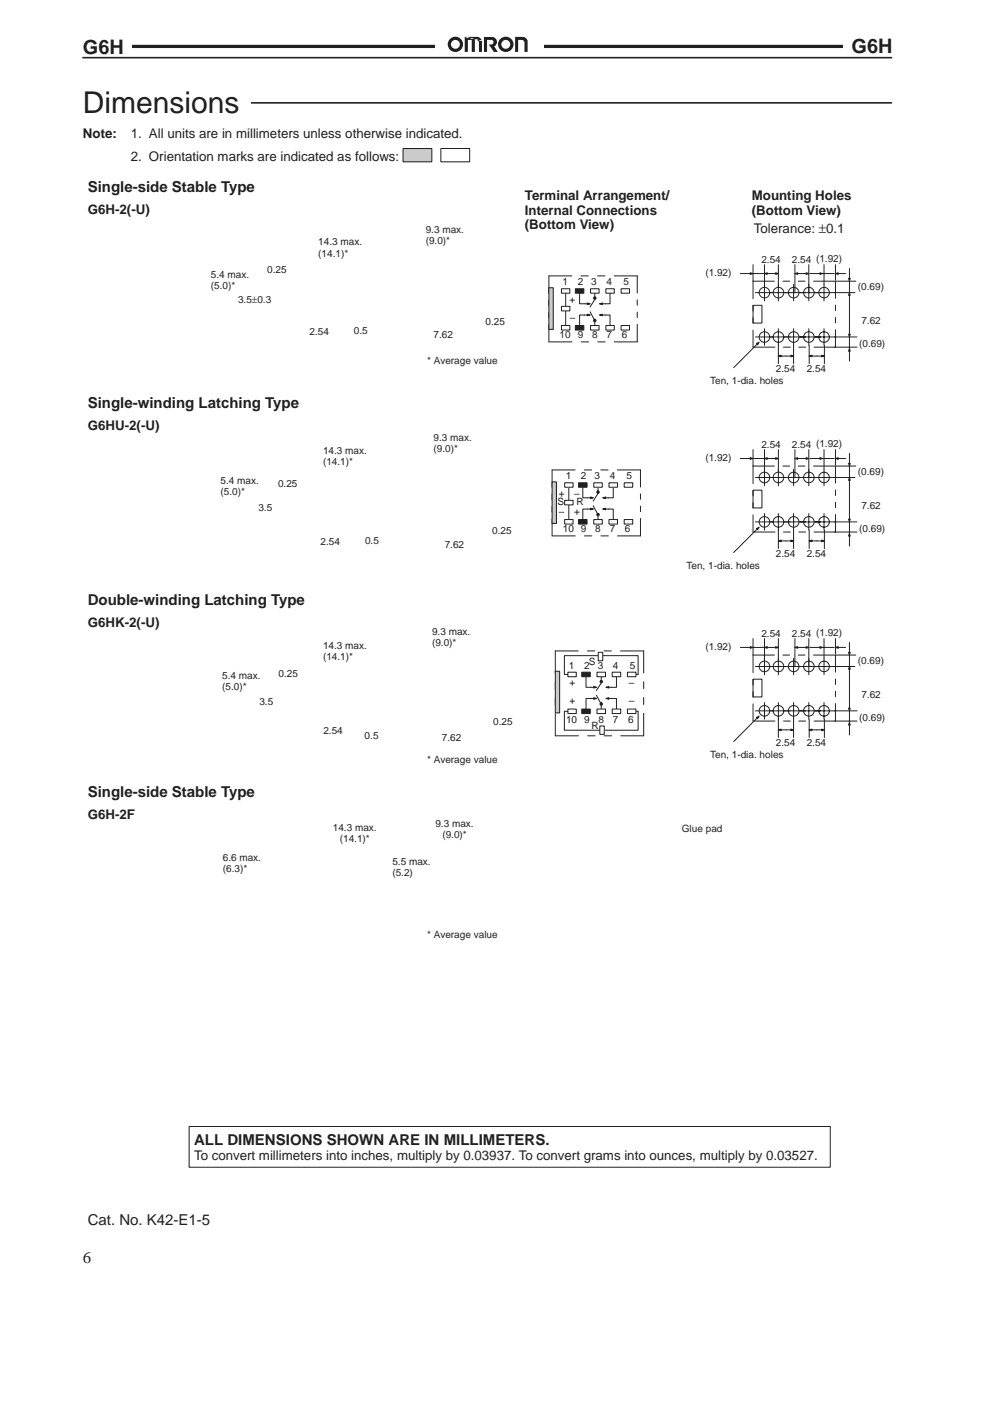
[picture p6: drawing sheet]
<svg xmlns="http://www.w3.org/2000/svg" width="210mm" height="297mm" viewBox="0 0 210 297" stroke-linecap="round" stroke-linejoin="round" font-family="sans-serif">
<path d="M17.5 9.8h171.2" fill="none" stroke="#231f20" stroke-width=".68"/>
<g fill="#fff">
<path d="M15.8 7.5h12.2v5.4h-12.2z" fill-rule="evenodd"/>
<path d="M92.1 7.8h23v3.4h-23z" fill-rule="evenodd"/>
</g>
<path d="M98.3 7.8l3.7 .8a1.09 1.09 0 0 0-1-.8zM109 7.8h1.7a1.12 1.12 0 0 1 .9 .9v2.3h-.6v-2.1l-.5-.5h-.9v2.6h-.6zM98.3 7.8l3.7 .8v2.4h-.7v-2.1l-.5-.5h-.3v2.6h-.7v-2.6h-.8v2.6h-.7zM102.4 7.8v3.2h.7v-2.6h.9a.5 .5 0 0 1 .4 .7 .5 .5 0 0 1-.6 .3h-.4l1.1 1.6h.8l-.7-1.2a1.07 1.07 0 0 0 .6-1.1 1.07 1.07 0 0 0-.9-.9zM95.4 9.4a.95 .95 0 0 1 1.9 0 .95 .95 0 0 1-1.9 0zM94.7 9.4a1.65 1.65 0 0 1 3.3 0 1.65 1.65 0 0 1-3.3 0zM106.1 9.4a.95 .95 0 0 1 1.9 0 .95 .95 0 0 1-1.9 0zM105.4 9.4a1.65 1.65 0 0 1 3.3 0 1.65 1.65 0 0 1-3.3 0z" fill-rule="evenodd" fill="#231f20"/>
<path d="M178.5 7.3h12.1v5.4h-12.1z" fill-rule="evenodd" fill="#fff"/>
<path d="M17.5 12.2h171.2M17.5 21.8h171.1" fill="none" stroke="#231f20" stroke-width=".34"/>
<path d="M15.8 18.4h37.3v7.8h-37.3z" fill-rule="evenodd" fill="#fff"/>
<path d="M85.3 31.4h6.1v2.8h-6.1z" fill-rule="evenodd" fill="#c7c8ca"/>
<path d="M85.3 31.4h6.1v2.8h-6.1z" fill="none" stroke="#231f20" stroke-width=".21"/>
<path d="M93.3 31.4h6.1v2.8h-6.1z" fill-rule="evenodd" fill="#fff"/>
<path d="M93.3 31.4h6.1v2.8h-6.1zM119.7 61.6v7.8M125.9 61.6v1.5M125.9 67.8v1.6M128.1 66.7h1v2.7M129.1 61.6v2.7h-1" fill="none" stroke="#231f20" stroke-width=".21"/>
<path d="M116.1 58.4h18.7M134.8 72.3h-18.7" fill="none" stroke="#231f20" stroke-width=".21" stroke-dasharray="9.7 1.9 1.6 1.9 1.6 1.9" stroke-dashoffset="4.9"/>
<path d="M134.8 58.4v13.9M116.1 72.3v-13.9" fill="none" stroke="#231f20" stroke-width=".21" stroke-dasharray="7.3 1.4 1.2 1.4 1.2 1.4" stroke-dashoffset="3.6"/>
<path d="M116.1 60.9h1v8.8h-1z" fill-rule="evenodd" fill="#c7c8ca"/>
<path d="M116.1 60.9h1v8.8h-1z" fill="none" stroke="#231f20" stroke-width=".21"/>
<g fill="#231f20" stroke="#231f20" stroke-width=".21">
<path d="M121.7 61.1h1.8v.9h-1.8z" fill-rule="evenodd"/>
<path d="M121.7 68.9h1.8v.9h-1.8z" fill-rule="evenodd"/>
</g>
<path d="M118.8 61.1h1.8v.9h-1.8z" fill-rule="evenodd" fill="#fff"/>
<path d="M118.8 61.1h1.8v.9h-1.8z" fill="none" stroke="#231f20" stroke-width=".21"/>
<path d="M125 61.1h1.8v.9h-1.8z" fill-rule="evenodd" fill="#fff"/>
<path d="M125 61.1h1.8v.9h-1.8z" fill="none" stroke="#231f20" stroke-width=".21"/>
<path d="M128.2 61.1h1.8v.9h-1.8z" fill-rule="evenodd" fill="#fff"/>
<path d="M128.2 61.1h1.8v.9h-1.8z" fill="none" stroke="#231f20" stroke-width=".21"/>
<path d="M131.4 61.1h1.8v.9h-1.8z" fill-rule="evenodd" fill="#fff"/>
<path d="M131.4 61.1h1.8v.9h-1.8z" fill="none" stroke="#231f20" stroke-width=".21"/>
<path d="M131.4 68.9h1.8v.9h-1.8z" fill-rule="evenodd" fill="#fff"/>
<path d="M131.4 68.9h1.8v.9h-1.8z" fill="none" stroke="#231f20" stroke-width=".21"/>
<path d="M128.2 68.9h1.8v.9h-1.8z" fill-rule="evenodd" fill="#fff"/>
<path d="M128.2 68.9h1.8v.9h-1.8z" fill="none" stroke="#231f20" stroke-width=".21"/>
<path d="M125 68.9h1.8v.9h-1.8z" fill-rule="evenodd" fill="#fff"/>
<path d="M125 68.9h1.8v.9h-1.8z" fill="none" stroke="#231f20" stroke-width=".21"/>
<path d="M118.8 68.9h1.8v.9h-1.8z" fill-rule="evenodd" fill="#fff"/>
<path d="M118.8 68.9h1.8v.9h-1.8zM122.6 61.6v2.7h2.3M124.8 66.7h-2.2v2.7M124.9 66l1 1.8M125.9 63.4l-1 1.6M126.9 64.3h1.2M126.9 66.7h1.2" fill="none" stroke="#231f20" stroke-width=".21"/>
<g fill="#231f20" stroke="#231f20" stroke-width=".21">
<path d="M124.3 64.1l.6 .2-.6 .2z"/>
<path d="M124.3 66.5l.5 .2-.5 .1z"/>
<path d="M126.9 66.7l.6-.2v.3z"/>
<path d="M126.9 64.3l.6-.2v.4z"/>
<circle cx="125.9" cy="63.1" r=".26"/>
<circle cx="125.9" cy="67.8" r=".26"/>
</g>
<path d="M118.8 64.8h1.8v1h-1.8z" fill-rule="evenodd" fill="#fff"/>
<path d="M118.8 64.8h1.8v1h-1.8zM120.4 102.6v7.8M126.5 102.6v1.6M126.5 108.9v1.5M128.7 107.7h1.1v2.7M129.8 102.6v2.7h-1.1" fill="none" stroke="#231f20" stroke-width=".21"/>
<path d="M116.8 99.4h18.7M135.5 113.4h-18.7" fill="none" stroke="#231f20" stroke-width=".21" stroke-dasharray="9.7 1.9 1.6 1.9 1.6 1.9" stroke-dashoffset="4.9"/>
<path d="M135.5 99.4v14M116.8 113.4v-14" fill="none" stroke="#231f20" stroke-width=".21" stroke-dasharray="7.3 1.4 1.2 1.4 1.2 1.4" stroke-dashoffset="3.6"/>
<path d="M116.8 102h.9v8.8h-.9z" fill-rule="evenodd" fill="#c7c8ca"/>
<path d="M116.8 102h.9v8.8h-.9z" fill="none" stroke="#231f20" stroke-width=".21"/>
<g fill="#231f20" stroke="#231f20" stroke-width=".21">
<path d="M122.4 102.2h1.8v.9h-1.8z" fill-rule="evenodd"/>
<path d="M122.4 109.9h1.8v1h-1.8z" fill-rule="evenodd"/>
</g>
<path d="M119.5 102.2h1.8v.9h-1.8z" fill-rule="evenodd" fill="#fff"/>
<path d="M119.5 102.2h1.8v.9h-1.8z" fill="none" stroke="#231f20" stroke-width=".21"/>
<path d="M125.6 102.2h1.8v.9h-1.8z" fill-rule="evenodd" fill="#fff"/>
<path d="M125.6 102.2h1.8v.9h-1.8z" fill="none" stroke="#231f20" stroke-width=".21"/>
<path d="M128.9 102.2h1.8v.9h-1.8z" fill-rule="evenodd" fill="#fff"/>
<path d="M128.9 102.2h1.8v.9h-1.8z" fill="none" stroke="#231f20" stroke-width=".21"/>
<path d="M132.1 102.2h1.8v.9h-1.8z" fill-rule="evenodd" fill="#fff"/>
<path d="M132.1 102.2h1.8v.9h-1.8z" fill="none" stroke="#231f20" stroke-width=".21"/>
<path d="M132.1 109.9h1.8v1h-1.8z" fill-rule="evenodd" fill="#fff"/>
<path d="M132.1 109.9h1.8v1h-1.8z" fill="none" stroke="#231f20" stroke-width=".21"/>
<path d="M128.9 109.9h1.8v1h-1.8z" fill-rule="evenodd" fill="#fff"/>
<path d="M128.9 109.9h1.8v1h-1.8z" fill="none" stroke="#231f20" stroke-width=".21"/>
<path d="M125.6 109.9h1.8v1h-1.8z" fill-rule="evenodd" fill="#fff"/>
<path d="M125.6 109.9h1.8v1h-1.8z" fill="none" stroke="#231f20" stroke-width=".21"/>
<path d="M119.5 109.9h1.8v1h-1.8z" fill-rule="evenodd" fill="#fff"/>
<path d="M119.5 109.9h1.8v1h-1.8zM123.3 102.6v2.7h2.2M125.5 107.7h-2.2v2.7M125.5 107l1 1.9M126.5 104.4l-1 1.6M127.6 105.3h1.2M127.6 107.7h1.1" fill="none" stroke="#231f20" stroke-width=".21"/>
<g fill="#231f20" stroke="#231f20" stroke-width=".21">
<path d="M124.9 105.2l.6 .1-.6 .2z"/>
<path d="M124.9 107.5l.6 .2-.6 .2z"/>
<path d="M127.6 107.7l.5-.2v.4z"/>
<path d="M127.6 105.3l.6-.1v.3z"/>
<circle cx="126.5" cy="104.1" r=".26"/>
<circle cx="126.5" cy="108.9" r=".26"/>
</g>
<path d="M119.5 105.9h1.8v.9h-1.8z" fill-rule="evenodd" fill="#fff"/>
<path d="M119.5 105.9h1.8v.9h-1.8zM119.4 142.7h1.6M119.4 150.5h1.6M127.2 142.7v1.5M127.2 149v1.5M129.4 147.8h1v2.7M130.4 142.7v2.7h-1M133.7 142.7h1.3M133.7 150.5h1.3" fill="none" stroke="#231f20" stroke-width=".21"/>
<path d="M117.5 137.7h18.7M136.2 155.7h-18.7" fill="none" stroke="#231f20" stroke-width=".21" stroke-dasharray="9.7 1.9 1.6 1.9 1.6 1.9" stroke-dashoffset="4.9"/>
<path d="M136.2 137.7v18M117.5 155.7v-18" fill="none" stroke="#231f20" stroke-width=".21" stroke-dasharray="9.3 1.9 1.5 1.9 1.5 1.9" stroke-dashoffset="4.7"/>
<path d="M117.5 142h.9v8.9h-.9z" fill-rule="evenodd" fill="#c7c8ca"/>
<path d="M117.5 142h.9v8.9h-.9z" fill="none" stroke="#231f20" stroke-width=".21"/>
<g fill="#231f20" stroke="#231f20" stroke-width=".21">
<path d="M123.1 142.2h1.8v1h-1.8z" fill-rule="evenodd"/>
<path d="M123.1 150h1.8v1h-1.8z" fill-rule="evenodd"/>
</g>
<path d="M120.2 142.2h1.7v1h-1.7z" fill-rule="evenodd" fill="#fff"/>
<path d="M120.2 142.2h1.7v1h-1.7z" fill="none" stroke="#231f20" stroke-width=".21"/>
<path d="M126.3 142.2h1.8v1h-1.8z" fill-rule="evenodd" fill="#fff"/>
<path d="M126.3 142.2h1.8v1h-1.8z" fill="none" stroke="#231f20" stroke-width=".21"/>
<path d="M129.5 142.2h1.8v1h-1.8z" fill-rule="evenodd" fill="#fff"/>
<path d="M129.5 142.2h1.8v1h-1.8z" fill="none" stroke="#231f20" stroke-width=".21"/>
<path d="M132.8 142.2h1.8v1h-1.8z" fill-rule="evenodd" fill="#fff"/>
<path d="M132.8 142.2h1.8v1h-1.8z" fill="none" stroke="#231f20" stroke-width=".21"/>
<path d="M132.8 150h1.8v1h-1.8z" fill-rule="evenodd" fill="#fff"/>
<path d="M132.8 150h1.8v1h-1.8z" fill="none" stroke="#231f20" stroke-width=".21"/>
<path d="M129.5 150h1.8v1h-1.8z" fill-rule="evenodd" fill="#fff"/>
<path d="M129.5 150h1.8v1h-1.8z" fill="none" stroke="#231f20" stroke-width=".21"/>
<path d="M126.3 150h1.8v1h-1.8z" fill-rule="evenodd" fill="#fff"/>
<path d="M126.3 150h1.8v1h-1.8z" fill="none" stroke="#231f20" stroke-width=".21"/>
<path d="M120.2 150h1.7v1h-1.7z" fill-rule="evenodd" fill="#fff"/>
<path d="M119.4 150.5v4h15.6v-4M120.2 150h1.7v1h-1.7zM124 142.7v2.7h2.2M126.2 147.8h-2.2v2.7M126.2 147.1l1 1.9M127.2 144.5l-1 1.6M128.2 145.4h1.2M128.2 147.8h1.2" fill="none" stroke="#231f20" stroke-width=".21"/>
<g fill="#231f20" stroke="#231f20" stroke-width=".21">
<path d="M125.6 145.3l.6 .1-.6 .2z"/>
<path d="M125.6 147.6l.6 .2-.6 .2z"/>
<path d="M128.2 147.8l.6-.2v.4z"/>
<path d="M128.2 145.4l.6-.1v.3z"/>
<circle cx="127.2" cy="144.2" r=".26"/>
<circle cx="127.2" cy="149" r=".26"/>
</g>
<path d="M126.9 153.6h1v1.8h-1z" fill-rule="evenodd" fill="#fff"/>
<path d="M119.4 142.7v-4h15.6v4M126.9 153.6h1v1.8h-1z" fill="none" stroke="#231f20" stroke-width=".21"/>
<path d="M126.6 138h.9v1.8h-.9z" fill-rule="evenodd" fill="#fff"/>
<path d="M126.6 138h.9v1.8h-.9z" fill="none" stroke="#231f20" stroke-width=".21"/>
<path d="M159.3 59.5h17.5M176.8 73.5h-17.5" fill="none" stroke="#231f20" stroke-width=".21" stroke-dasharray="9.1 1.8 1.4 1.8 1.4 1.8" stroke-dashoffset="4.5"/>
<path d="M176.8 59.5v14M159.3 73.5v-14" fill="none" stroke="#231f20" stroke-width=".21" stroke-dasharray="7.3 1.4 1.2 1.4 1.2 1.4" stroke-dashoffset="3.6"/>
<circle cx="161.8" cy="61.9" r="1.12" fill="#fff"/>
<circle cx="161.8" cy="61.9" r="1.12" fill="none" stroke="#231f20" stroke-width=".21"/>
<circle cx="171.2" cy="61.9" r="1.12" fill="#fff"/>
<circle cx="171.2" cy="61.9" r="1.12" fill="none" stroke="#231f20" stroke-width=".21"/>
<circle cx="167.9" cy="61.9" r="1.12" fill="#fff"/>
<circle cx="167.9" cy="61.9" r="1.12" fill="none" stroke="#231f20" stroke-width=".21"/>
<circle cx="174.4" cy="61.9" r="1.12" fill="#fff"/>
<circle cx="174.4" cy="61.9" r="1.12" fill="none" stroke="#231f20" stroke-width=".21"/>
<circle cx="161.8" cy="71.3" r="1.12" fill="#fff"/>
<circle cx="161.8" cy="71.3" r="1.12" fill="none" stroke="#231f20" stroke-width=".21"/>
<circle cx="171.2" cy="71.3" r="1.12" fill="#fff"/>
<circle cx="171.2" cy="71.3" r="1.12" fill="none" stroke="#231f20" stroke-width=".21"/>
<circle cx="167.9" cy="71.3" r="1.12" fill="#fff"/>
<circle cx="167.9" cy="71.3" r="1.12" fill="none" stroke="#231f20" stroke-width=".21"/>
<circle cx="174.4" cy="71.3" r="1.12" fill="#fff"/>
<g fill="none" stroke="#231f20" stroke-width=".21">
<path d="M156.7 57.9h8M159.3 56v3.5M161.8 56v7.7M164.7 56v5.9M171.4 57.9h5.1M174.4 56v7.7M176.8 57.9h2.1M176.8 59.5h4.3M176.8 56v3.2M179.7 56.8v19.6M159.3 64.6h1.9v3.8h-1.9zM159.8 61.9h4.5"/>
<path d="M159.8 71.3h4.5M160.6 72.4l-5.4 5.4M161.8 69.6v3.5M166 61.9h14.9M166 71.3h15.3M167.9 60.2v3.5M167.9 69.6v3.5M171.1 60.2v3.5M171.1 69.6v3.5M174.4 69.6v3.5M176.6 73.5h4.7"/>
<circle cx="174.4" cy="71.3" r="1.12"/>
</g>
<g fill="#231f20" stroke="#231f20" stroke-width=".21">
<path d="M164.1 57.7l.6 .2-.6 .2z"/>
<path d="M161.8 57.9l.5-.2v.4z"/>
<path d="M158.7 57.7l.6 .2-.6 .2z"/>
<path d="M179.6 58.9h.3l-.2 .6z"/>
<path d="M179.6 70.7h.3l-.2 .6z"/>
<path d="M179.7 61.9l.2 .6h-.3z"/>
<path d="M179.7 73.7l.2 .6h-.3z"/>
<path d="M173.5 57.7l.6 .2-.6 .2z"/>
<path d="M176.8 57.9l.6-.2v.4z"/>
<path d="M160.1 72.7l.5-.3-.3 .6z"/>
</g>
<g fill="#fff">
<path d="M149.2 79.6h17.6v2.1h-17.6z" fill-rule="evenodd"/>
<circle cx="164.7" cy="61.9" r="1.12"/>
</g>
<circle cx="164.7" cy="61.9" r="1.12" fill="none" stroke="#231f20" stroke-width=".21"/>
<circle cx="164.7" cy="71.3" r="1.12" fill="#fff"/>
<g fill="none" stroke="#231f20" stroke-width=".21">
<path d="M168.2 56v5.9M168.2 57.9h2.9M171.1 56v5.9M162.8 61.9h4.4M162.8 71.3h4.4M164.7 60.2v3.5M164.7 69.6v7.3M164.7 75.3h3.2M167.9 73.1v3.8M171.2 75.3h3.2M171.2 73.1v3.8M174.4 73.1v3.8"/>
<circle cx="164.7" cy="71.3" r="1.12"/>
</g>
<g fill="#231f20" stroke="#231f20" stroke-width=".21">
<path d="M164.7 75.3l.6-.1v.3z"/>
<path d="M167.3 75.2l.6 .1-.6 .2z"/>
<path d="M171.2 75.3l.6-.1v.3z"/>
<path d="M173.9 75.2l.5 .1-.5 .2z"/>
<path d="M170.6 57.7l.5 .2-.5 .2z"/>
<path d="M168.2 57.9l.6-.2v.4z"/>
</g>
<path d="M159.3 98.6h17.5M176.8 112.6h-17.5" fill="none" stroke="#231f20" stroke-width=".21" stroke-dasharray="9.1 1.8 1.4 1.8 1.4 1.8" stroke-dashoffset="4.5"/>
<path d="M176.8 98.6v14M159.3 112.6v-14" fill="none" stroke="#231f20" stroke-width=".21" stroke-dasharray="7.3 1.4 1.2 1.4 1.2 1.4" stroke-dashoffset="3.6"/>
<circle cx="161.8" cy="101" r="1.12" fill="#fff"/>
<circle cx="161.8" cy="101" r="1.12" fill="none" stroke="#231f20" stroke-width=".21"/>
<circle cx="171.2" cy="101" r="1.12" fill="#fff"/>
<circle cx="171.2" cy="101" r="1.12" fill="none" stroke="#231f20" stroke-width=".21"/>
<circle cx="167.9" cy="101" r="1.12" fill="#fff"/>
<circle cx="167.9" cy="101" r="1.12" fill="none" stroke="#231f20" stroke-width=".21"/>
<circle cx="174.4" cy="101" r="1.12" fill="#fff"/>
<circle cx="174.4" cy="101" r="1.12" fill="none" stroke="#231f20" stroke-width=".21"/>
<circle cx="161.8" cy="110.4" r="1.12" fill="#fff"/>
<circle cx="161.8" cy="110.4" r="1.12" fill="none" stroke="#231f20" stroke-width=".21"/>
<circle cx="171.2" cy="110.4" r="1.12" fill="#fff"/>
<circle cx="171.2" cy="110.4" r="1.12" fill="none" stroke="#231f20" stroke-width=".21"/>
<circle cx="167.9" cy="110.4" r="1.12" fill="#fff"/>
<circle cx="167.9" cy="110.4" r="1.12" fill="none" stroke="#231f20" stroke-width=".21"/>
<circle cx="174.4" cy="110.4" r="1.12" fill="#fff"/>
<g fill="none" stroke="#231f20" stroke-width=".21">
<path d="M156.7 97h8M159.3 95.1v3.5M161.8 95.1v7.7M164.7 95.1v5.9M167.9 99.3v3.5M171.1 99.3v3.5M171.4 97h5.1M174.4 95.1v7.7M176.8 97h2.1M176.8 98.6h4.3M176.8 95.1v3.3M179.7 95.9v19.6"/>
<path d="M159.3 103.7h1.9v3.8h-1.9zM159.8 101h4.5M159.8 110.4h4.5M160.6 111.6l-5.4 5.3M161.8 108.7v3.5M166 101h14.9M166 110.4h15.3M167.9 108.7v3.5M171.1 108.7v3.5M174.4 108.7v3.5M176.6 112.6h4.7"/>
<circle cx="174.4" cy="110.4" r="1.12"/>
</g>
<g fill="#231f20" stroke="#231f20" stroke-width=".21">
<path d="M164.1 96.8l.6 .2-.6 .2z"/>
<path d="M161.8 97l.5-.2v.4z"/>
<path d="M158.7 96.8l.6 .2-.6 .2z"/>
<path d="M179.6 98h.3l-.2 .6z"/>
<path d="M179.6 109.8h.3l-.2 .6z"/>
<path d="M179.7 101l.2 .6h-.3z"/>
<path d="M179.7 112.9l.2 .5h-.3z"/>
<path d="M173.5 96.8l.6 .2-.6 .2z"/>
<path d="M176.8 97l.6-.2v.4z"/>
<path d="M160.1 111.9l.5-.3-.3 .5z"/>
</g>
<circle cx="164.7" cy="101" r="1.12" fill="#fff"/>
<circle cx="164.7" cy="101" r="1.12" fill="none" stroke="#231f20" stroke-width=".21"/>
<circle cx="164.7" cy="110.4" r="1.12" fill="#fff"/>
<g fill="none" stroke="#231f20" stroke-width=".21">
<path d="M164.7 99.3v3.5M168.2 95.1v5.9M168.2 97h2.9M171.1 95.1v5.9M162.8 101h4.4M162.8 110.4h4.4M164.7 108.7v7.4M164.7 114.5h3.2M167.9 112.2v3.9M171.2 114.5h3.2M171.2 112.2v3.9M174.4 112.2v3.9"/>
<circle cx="164.7" cy="110.4" r="1.12"/>
</g>
<g fill="#231f20" stroke="#231f20" stroke-width=".21">
<path d="M164.7 114.5l.6-.2v.3z"/>
<path d="M167.3 114.3l.6 .2-.6 .1z"/>
<path d="M171.2 114.5l.6-.2v.3z"/>
<path d="M173.9 114.3l.5 .2-.5 .1z"/>
<path d="M170.6 96.8l.5 .2-.5 .2z"/>
<path d="M168.2 97l.6-.2v.4z"/>
</g>
<path d="M143.3 118.8h19.5v2h-19.5z" fill-rule="evenodd" fill="#fff"/>
<path d="M159.3 138.6h17.5M176.8 152.6h-17.5" fill="none" stroke="#231f20" stroke-width=".21" stroke-dasharray="9.1 1.8 1.4 1.8 1.4 1.8" stroke-dashoffset="4.5"/>
<path d="M176.8 138.6v14M159.3 152.6v-14" fill="none" stroke="#231f20" stroke-width=".21" stroke-dasharray="7.3 1.4 1.2 1.4 1.2 1.4" stroke-dashoffset="3.6"/>
<circle cx="161.8" cy="141" r="1.12" fill="#fff"/>
<circle cx="161.8" cy="141" r="1.12" fill="none" stroke="#231f20" stroke-width=".21"/>
<circle cx="171.2" cy="141" r="1.12" fill="#fff"/>
<circle cx="171.2" cy="141" r="1.12" fill="none" stroke="#231f20" stroke-width=".21"/>
<circle cx="167.9" cy="141" r="1.12" fill="#fff"/>
<circle cx="167.9" cy="141" r="1.12" fill="none" stroke="#231f20" stroke-width=".21"/>
<circle cx="174.4" cy="141" r="1.12" fill="#fff"/>
<circle cx="174.4" cy="141" r="1.12" fill="none" stroke="#231f20" stroke-width=".21"/>
<circle cx="161.8" cy="150.4" r="1.12" fill="#fff"/>
<circle cx="161.8" cy="150.4" r="1.12" fill="none" stroke="#231f20" stroke-width=".21"/>
<circle cx="171.2" cy="150.4" r="1.12" fill="#fff"/>
<circle cx="171.2" cy="150.4" r="1.12" fill="none" stroke="#231f20" stroke-width=".21"/>
<circle cx="167.9" cy="150.4" r="1.12" fill="#fff"/>
<circle cx="167.9" cy="150.4" r="1.12" fill="none" stroke="#231f20" stroke-width=".21"/>
<circle cx="174.4" cy="150.4" r="1.12" fill="#fff"/>
<g fill="none" stroke="#231f20" stroke-width=".21">
<path d="M156.7 137h8M159.3 135.1v3.5M161.8 135.1v7.7M164.7 135.1v5.9M167.9 139.3v3.5M171.1 139.3v3.5M171.4 137h5.1M174.4 135.1v7.7M176.8 137h2.1M176.8 138.6h4.3M176.8 135.1v3.2M179.7 135.9v19.6"/>
<path d="M159.3 143.7h1.9v3.8h-1.9zM159.8 141h4.5M159.8 150.4h4.5M160.6 151.5l-5.4 5.4M161.8 148.7v3.5M166 141h14.9M166 150.4h15.3M167.9 148.7v3.5M171.1 148.7v3.5M174.4 148.7v3.5M176.6 152.6h4.7"/>
<circle cx="174.4" cy="150.4" r="1.12"/>
</g>
<g fill="#231f20" stroke="#231f20" stroke-width=".21">
<path d="M164.1 136.8l.6 .2-.6 .2z"/>
<path d="M161.8 137l.5-.2v.4z"/>
<path d="M158.7 136.8l.6 .2-.6 .2z"/>
<path d="M179.6 138h.3l-.2 .6z"/>
<path d="M179.6 149.8h.3l-.2 .6z"/>
<path d="M179.7 141l.2 .6h-.3z"/>
<path d="M179.7 152.8l.2 .6h-.3z"/>
<path d="M173.5 136.8l.6 .2-.6 .2z"/>
<path d="M176.8 137l.6-.2v.4z"/>
<path d="M160.1 151.8l.5-.3-.3 .6z"/>
</g>
<circle cx="164.7" cy="141" r="1.12" fill="#fff"/>
<circle cx="164.7" cy="141" r="1.12" fill="none" stroke="#231f20" stroke-width=".21"/>
<circle cx="164.7" cy="150.4" r="1.12" fill="#fff"/>
<g fill="none" stroke="#231f20" stroke-width=".21">
<path d="M164.7 139.3v3.5M168.2 135.1v5.9M168.2 137h2.9M171.1 135.1v5.9M162.8 141h4.4M162.8 150.4h4.4M164.7 148.7v7.4M164.7 154.4h3.2M167.9 152.2v3.9M171.2 154.4h3.2M171.2 152.2v3.9M174.4 152.2v3.9"/>
<circle cx="164.7" cy="150.4" r="1.12"/>
</g>
<g fill="#231f20" stroke="#231f20" stroke-width=".21">
<path d="M164.7 154.4l.6-.1v.3z"/>
<path d="M167.3 154.3l.6 .1-.6 .2z"/>
<path d="M171.2 154.4l.6-.1v.3z"/>
<path d="M173.9 154.3l.5 .1-.5 .2z"/>
<path d="M170.6 136.8l.5 .2-.5 .2z"/>
<path d="M168.2 137l.6-.2v.4z"/>
</g>
<g fill="#fff">
<path d="M149.2 158.7h17.6v2.1h-17.6z" fill-rule="evenodd"/>
<path d="M67.3 50.3h9.5v4.4h-9.5z" fill-rule="evenodd"/>
<path d="M68.4 94.4h9.5v4.4h-9.5z" fill-rule="evenodd"/>
<path d="M68.4 135.7h9.5v4.4h-9.5z" fill-rule="evenodd"/>
</g>
<path d="M40 238.4h135.7v8.6h-135.7z" fill="none" stroke="#231f20" stroke-width=".21"/>
<text font-size="6.3" fill="#231f20" x="17.5" y="23.9">Dimensions</text>
<g font-size="4.2" fill="#231f20">
<text x="17.5" y="11.4">G6H</text>
<text x="180.2" y="11.2">G6H</text>
</g>
<text font-size="3.5" fill="#231f20" x="17.5" y="267.2">6</text>
<g font-size="3.2" fill="#231f20">
<text x="18.6" y="40.5">Single-side Stable Type</text>
<text x="18.6" y="86.3">Single-winding Latching Type</text>
<text x="18.6" y="127.9">Double-winding Latching Type</text>
<text x="18.6" y="168.6">Single-side Stable Type</text>
<text x="41.1" y="242.3">ALL DIMENSIONS SHOWN ARE IN MILLIMETERS.</text>
<text x="18.6" y="259.2">Cat. No. K42-E1-5</text>
</g>
<g font-size="2.8" fill="#231f20">
<text x="17.5" y="29.2">Note:</text>
<text x="27.7" y="29.2">1. All units are in millimeters unless otherwise indicated.</text>
<text x="27.7" y="34.1">2. Orientation marks are indicated as follows:</text>
<text x="18.6" y="45.3">G6H-2(-U)</text>
<text x="111.1" y="45.4">Internal Connections</text>
<text x="111.1" y="42.3">Terminal Arrangement/</text>
<text x="159.1" y="42.3">Mounting Holes</text>
<text x="159.1" y="45.4">(Bottom View)</text>
<text x="111.1" y="48.5">(Bottom View)</text>
<text x="159.5" y="49.3">Tolerance: ±0.1</text>
<text x="18.6" y="91.1">G6HU-2(-U)</text>
<text x="18.6" y="132.7">G6HK-2(-U)</text>
<text x="18.6" y="173.4">G6H-2F</text>
<text x="41.1" y="245.5">To convert millimeters into inches, multiply by 0.03937. To convert grams into ounces, multiply by 0.03527.</text>
</g>
<g font-size="2.1" fill="#231f20">
<text x="67.3" y="51.9">14.3 max.</text>
<text x="90.1" y="49.2">9.3 max.</text>
<text x="90.1" y="51.5">(9.0)*</text>
<text x="44.6" y="58.7">5.4 max.</text>
<text x="56.5" y="57.7">0.25</text>
<text x="67.3" y="54.3">(14.1)*</text>
<text x="149.3" y="58.4">(1.92)</text>
<text x="161.1" y="55.7">2.54</text>
<text x="167.5" y="55.7">2.54 (1.92)</text>
<text x="44.6" y="61.1">(5.0)*</text>
<text x="50.4" y="64">3.5±0.3</text>
<text x="119" y="60.4">1</text>
<text x="120.5" y="64.1">+</text>
<text x="122.2" y="60.4">2</text>
<text x="125.1" y="60.4">3</text>
<text x="128.3" y="60.4">4</text>
<text x="131.9" y="60.4">5</text>
<text x="181.5" y="61.4">(0.69)</text>
<text x="65.5" y="70.9">2.54</text>
<text x="74.9" y="70.7">0.5</text>
<text x="91.8" y="71.6">7.62</text>
<text x="102.7" y="68.7">0.25</text>
<text x="118.4" y="71.6">10</text>
<text x="120.5" y="67.8">–</text>
<text x="122.2" y="71.6">9</text>
<text x="125.3" y="71.6">8</text>
<text x="128.3" y="71.6">7</text>
<text x="131.6" y="71.6">6</text>
<text x="182.3" y="68.5">7.62</text>
<text x="90.4" y="77.1">* Average value</text>
<text x="181.8" y="73.5">(0.69)</text>
<text x="150.3" y="81.3">Ten, 1-dia. holes</text>
<text x="164.2" y="78.8">2.54</text>
<text x="170.7" y="78.8">2.54</text>
<text x="68.4" y="96">14.3 max.</text>
<text x="91.7" y="93.3">9.3 max.</text>
<text x="91.7" y="95.6">(9.0)*</text>
<text x="161.1" y="94.9">2.54</text>
<text x="167.5" y="94.9">2.54 (1.92)</text>
<text x="68.4" y="98.3">(14.1)*</text>
<text x="119.7" y="101.4">1</text>
<text x="122.9" y="101.4">2</text>
<text x="125.8" y="101.4">3</text>
<text x="129" y="101.4">4</text>
<text x="132.6" y="101.4">5</text>
<text x="149.3" y="97.6">(1.92)</text>
<text x="181.5" y="100.5">(0.69)</text>
<text x="46.7" y="102.4">5.4 max.</text>
<text x="46.7" y="104.8">(5.0)*</text>
<text x="58.8" y="103.1">0.25</text>
<text x="117.9" y="106.8">S</text>
<text x="118.2" y="105.2">+</text>
<text x="121.5" y="105.2">–</text>
<text x="122" y="106.8">R</text>
<text x="182.3" y="107.6">7.62</text>
<text x="54.7" y="108.2">3.5</text>
<text x="104.1" y="113">0.25</text>
<text x="118.3" y="108.9">–</text>
<text x="119.1" y="112.6">10</text>
<text x="121.5" y="108.9">+</text>
<text x="122.9" y="112.6">9</text>
<text x="126" y="112.6">8</text>
<text x="129" y="112.6">7</text>
<text x="132.2" y="112.6">6</text>
<text x="181.8" y="112.6">(0.69)</text>
<text x="67.8" y="115.3">2.54</text>
<text x="77.2" y="115.2">0.5</text>
<text x="94.1" y="116">7.62</text>
<text x="164.2" y="118">2.54</text>
<text x="170.7" y="118">2.54</text>
<text x="145.3" y="120.4">Ten, 1-dia. holes</text>
<text x="68.4" y="137.3">14.3 max.</text>
<text x="91.4" y="134.3">9.3 max.</text>
<text x="91.4" y="136.6">(9.0)*</text>
<text x="149.3" y="137.5">(1.92)</text>
<text x="161.1" y="134.9">2.54</text>
<text x="167.5" y="134.9">2.54 (1.92)</text>
<text x="47" y="143.8">5.4 max.</text>
<text x="58.9" y="143.2">0.25</text>
<text x="68.4" y="139.7">(14.1)*</text>
<text x="120.4" y="141.5">1</text>
<text x="123.6" y="141.5">2</text>
<text x="124.6" y="140.6">S</text>
<text x="126.5" y="141.5">3</text>
<text x="129.7" y="141.5">4</text>
<text x="133.3" y="141.5">5</text>
<text x="181.5" y="140.5">(0.69)</text>
<text x="47" y="146.1">(5.0)*</text>
<text x="54.9" y="149.2">3.5</text>
<text x="120.5" y="145.1">+</text>
<text x="120.5" y="149">+</text>
<text x="133.1" y="145.1">–</text>
<text x="133.1" y="149">–</text>
<text x="182.3" y="147.6">7.62</text>
<text x="68.4" y="155.4">2.54</text>
<text x="104.4" y="153.3">0.25</text>
<text x="119.8" y="153">10</text>
<text x="123.6" y="153">9</text>
<text x="125.2" y="154.3">R</text>
<text x="126.6" y="153">8</text>
<text x="129.7" y="153">7</text>
<text x="132.9" y="153">6</text>
<text x="181.8" y="152.6">(0.69)</text>
<text x="77.2" y="156.4">0.5</text>
<text x="90.4" y="161.5">* Average value</text>
<text x="93.5" y="156.7">7.62</text>
<text x="150.3" y="160.4">Ten, 1-dia. holes</text>
<text x="164.2" y="157.9">2.54</text>
<text x="170.7" y="157.9">2.54</text>
<text x="70.4" y="175.8">14.3 max.</text>
<text x="71.9" y="178.1">(14.1)*</text>
<text x="92.1" y="174.9">9.3 max.</text>
<text x="93.6" y="177.3">(9.0)*</text>
<text x="144.3" y="176">Glue pad</text>
<text x="47.1" y="182.3">6.6 max.</text>
<text x="47.1" y="184.6">(6.3)*</text>
<text x="83" y="183.1">5.5 max.</text>
<text x="83" y="185.4">(5.2)</text>
<text x="90.4" y="198.4">* Average value</text>
</g>
</svg>
